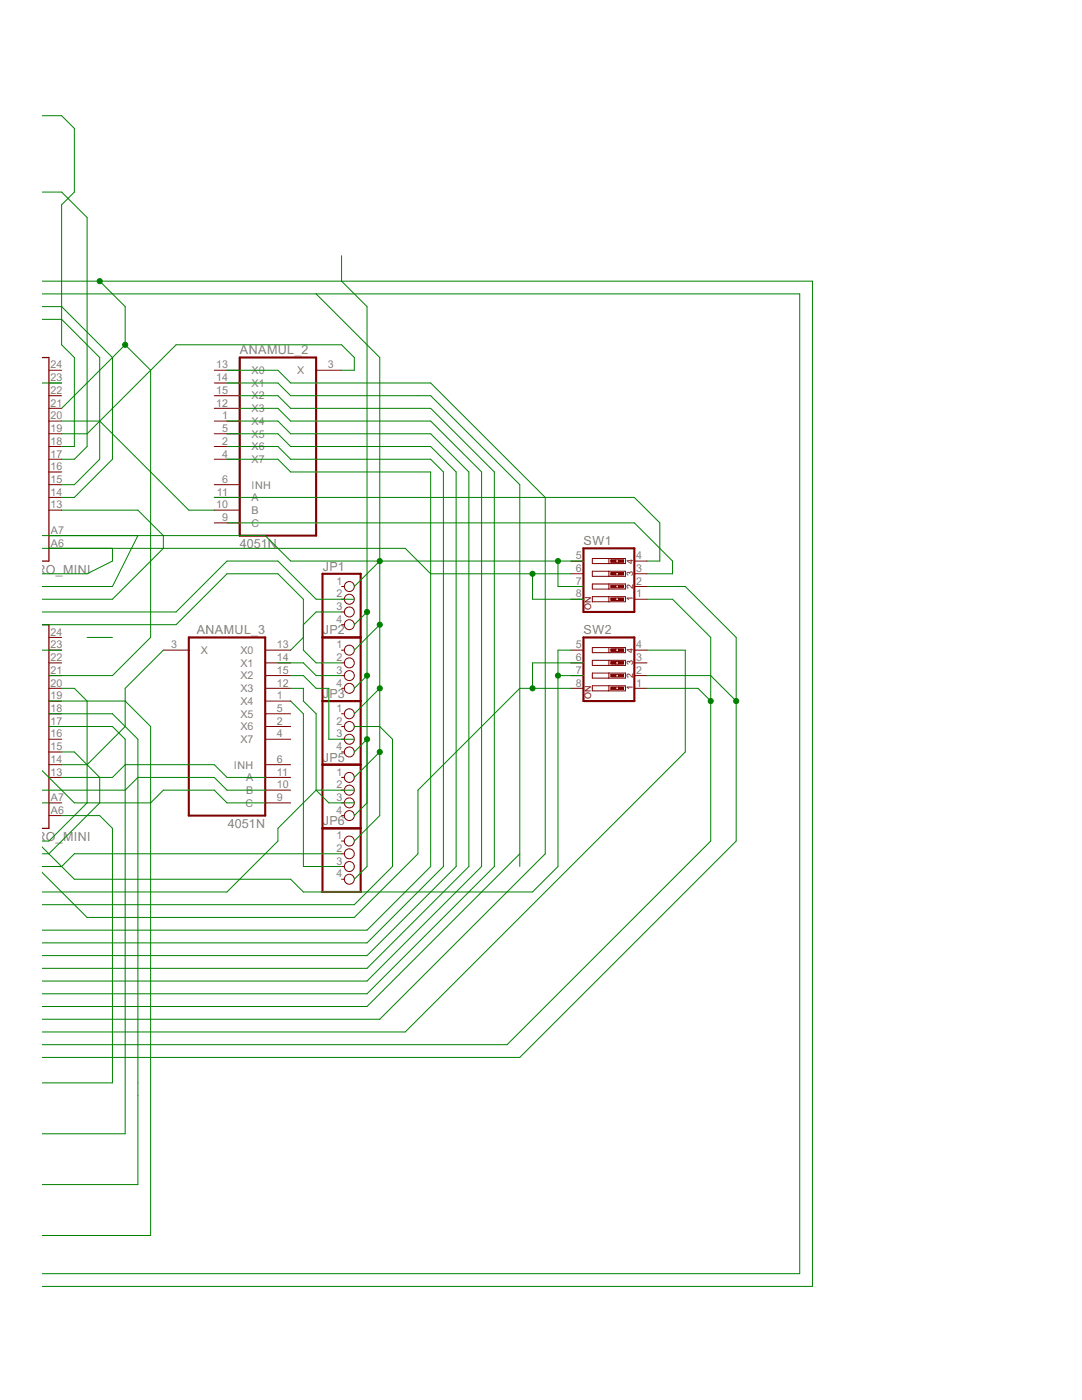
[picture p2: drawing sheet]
<svg xmlns="http://www.w3.org/2000/svg" width="216mm" height="279mm" viewBox="0 0 216 279" stroke-linecap="round" stroke-linejoin="round" font-family="sans-serif">
<path d="M47.8 71.4h15.3v35.5h-15.3zM64.3 114.5h7.7v63.5h-7.7zM116.4 109.4h10.2v12.7h-10.2zM37.7 127.2h15.2v35.6h-15.2zM64.3 127.2h7.7M64.3 139.9h7.7M116.4 127.2h10.2v12.7h-10.2zM64.3 152.6h7.7M64.3 165.3h7.7" fill="none" stroke="#800000" stroke-width=".42"/>
<g fill="none" stroke="#800000" stroke-width=".2">
<path d="M9.8 73.9h2.5M9.8 76.4h2.5M9.8 79h2.5M42.8 73.9h5M42.8 76.4h5M42.8 79h5M63.1 73.9h5.1M9.8 84h2.5M9.8 89.1h2.5M9.8 91.7h2.5M9.8 86.6h2.5M9.8 96.7h2.5"/>
<path d="M9.8 99.3h2.5M9.8 81.5h2.5M9.8 94.2h2.5M42.8 84h5M42.8 89.1h5M42.8 91.7h5M42.8 86.6h5M42.8 96.7h5M42.8 99.3h5M42.8 81.5h5M9.8 101.8h2.5M9.8 106.9h2.5"/>
<path d="M9.8 109.4h2.5M42.8 104.4h5M42.8 101.8h5M68.2 117.1h.5M68.2 119.6h.5M113.9 117.1h2.5M113.9 119.6h2.5M113.9 112h2.5M113.9 114.5h2.5M118.2 111.5h6.6v1h-6.6zM118.2 114h6.6v1h-6.6zM118.2 116.5h6.6v1.1h-6.6z"/>
<path d="M118.2 119.1h6.6v1h-6.6zM121.5 111.5v1M121.5 114v1M121.5 116.5v1.1M121.5 119.1v1M122.9 111.7h.5M122.9 112.2h.5M122.9 114.3h.5M122.9 114.8h.5M122.9 116.8h.5M122.9 117.3h.5M122.9 119.3h.5"/>
<path d="M122.9 119.8h.5M126.6 117.1h2.5M126.6 119.6h2.5M126.6 112h2.5M126.6 114.5h2.5M9.8 139.9h2.5M9.8 137.4h2.5M9.8 129.8h2.5M9.8 127.2h2.5M9.8 132.3h2.5M9.8 134.8h2.5M32.6 129.8h5.1"/>
<path d="M52.9 139.9h5.1M52.9 137.4h5.1M52.9 129.8h5.1M52.9 132.3h5.1M52.9 134.8h5.1M68.2 137.4h.5M68.2 129.8h.5M68.2 132.3h.5M68.2 134.8h.5M68.2 122.1h.5M68.2 124.7h.5M113.9 137.4h2.5"/>
<path d="M113.9 129.8h2.5M113.9 132.3h2.5M113.9 134.8h2.5M118.2 129.2h6.6v1.1h-6.6zM118.2 131.8h6.6v1h-6.6zM118.2 134.3h6.6v1h-6.6zM118.2 136.9h6.6v1h-6.6zM121.5 129.2v1.1M121.5 131.8v1M121.5 134.3v1M121.5 136.9v1M122.9 129.5h.5"/>
<path d="M122.9 130h.5M122.9 132h.5M122.9 132.5h.5M122.9 134.6h.5M122.9 135.1h.5M122.9 137.1h.5M122.9 137.6h.5M126.6 137.4h2.5M126.6 129.8h2.5M126.6 132.3h2.5M126.6 134.8h2.5M9.8 155.2h2.5"/>
<path d="M9.8 152.6h2.5M9.8 150.1h2.5M9.8 147.5h2.5M9.8 145h2.5M9.8 142.5h2.5M52.9 155.2h5.1M52.9 152.6h5.1M52.9 147.5h5.1M52.9 145h5.1M52.9 142.5h5.1M52.9 157.7h5.1M68.2 155.2h.5"/>
<path d="M68.2 150.1h.5M68.2 147.5h.5M68.2 145h.5M68.2 142.5h.5M68.2 157.7h.5M9.8 160.2h2.5M9.8 162.8h2.5M52.9 160.2h5.1M68.2 160.2h.5M68.2 162.8h.5M68.2 167.9h.5M68.2 170.4h.5"/>
<path d="M68.2 172.9h.5M68.2 175.5h.5"/>
<circle cx="69.7" cy="119.6" r=".99"/>
<circle cx="69.7" cy="117.1" r=".99"/>
<circle cx="69.7" cy="122.1" r=".99"/>
<circle cx="69.7" cy="132.3" r=".99"/>
<circle cx="69.7" cy="134.8" r=".99"/>
<circle cx="69.7" cy="137.4" r=".99"/>
<circle cx="69.7" cy="124.7" r=".99"/>
<circle cx="69.7" cy="129.8" r=".99"/>
<circle cx="69.7" cy="157.7" r=".99"/>
<circle cx="69.7" cy="145" r=".99"/>
<circle cx="69.7" cy="147.5" r=".99"/>
<circle cx="69.7" cy="150.1" r=".99"/>
<circle cx="69.7" cy="142.5" r=".99"/>
<circle cx="69.7" cy="155.2" r=".99"/>
<circle cx="69.7" cy="167.9" r=".99"/>
<circle cx="69.7" cy="170.4" r=".99"/>
<circle cx="69.7" cy="160.2" r=".99"/>
<circle cx="69.7" cy="162.8" r=".99"/>
<circle cx="69.7" cy="172.9" r=".99"/>
<circle cx="69.7" cy="175.5" r=".99"/>
</g>
<path d="M8.5 71.4h1.3v40.6h-1.3M8.5 124.7h1.3v40.6h-1.3" fill="none" stroke="#800000" stroke-width=".25"/>
<g fill="#800000" stroke="#800000" stroke-width=".2">
<path d="M121.9 111.7h1v.5h-1z"/>
<path d="M123.4 111.7h1v.5h-1z"/>
<path d="M121.9 114.3h1v.5h-1z"/>
<path d="M123.4 114.3h1v.5h-1z"/>
<path d="M121.9 116.8h1v.5h-1z"/>
<path d="M123.4 116.8h1v.5h-1z"/>
<path d="M121.9 119.3h1v.5h-1z"/>
<path d="M123.4 119.3h1v.5h-1z"/>
<path d="M121.9 129.5h1v.5h-1z"/>
<path d="M123.4 129.5h1v.5h-1z"/>
<path d="M121.9 132h1v.5h-1z"/>
<path d="M123.4 132h1v.5h-1z"/>
<path d="M121.9 134.6h1v.5h-1z"/>
<path d="M123.4 134.6h1v.5h-1z"/>
<path d="M121.9 137.1h1v.5h-1z"/>
<path d="M123.4 137.1h1v.5h-1z"/>
</g>
<g fill="none" stroke="#008000" stroke-width=".2">
<path d="M8.5 38.3h3.8l5.1 5.1v45.7l-2.6 2.6h-2.5M8.5 23.1h3.8l2.5 2.5v12.7l-2.5 2.6v27.9l2.5 2.6v17.7h-2.5M8.5 56.1h153.6v200.6h-153.6M8.5 58.7h151.1v195.5h-151.1M19.9 56.1l5.1 5.1v7.6M63.1 58.7l12.7 12.7v91.4l-5.1 5.1M68.2 51v5.1l5 5.1v111.7l-2.5 2.6M8.5 76.4h3.8M8.5 61.2h3.8l10.1 10.2v20.3l-7.6 7.6h-2.5M8.5 63.7h3.8l7.6 7.7v20.3l-5.1 5h-2.5M25 68.8l-12.7 12.7M25 68.8l5.1 5.1v53.3l-7.7 7.6h-12.6"/>
<path d="M45.3 73.9h10.2l2.5 2.5h27.9l22.9 22.9v71.1l-33 33h-67.3M45.3 76.4h10.2l2.5 2.6h27.9l17.8 17.7v76.2M47.8 79h7.7l2.5 2.5h27.9l12.7 12.7v78.7l-25.4 25.4h-64.7M68.2 73.9h2.5v-2.5l-2.5-2.6h-33.1l-17.7 17.8h-5.1M12.3 84h7.6l17.8 17.8h5.1M42.8 99.3h83.8l5.1 5.1v7.6h-2.6M45.3 84h10.2l2.5 2.6h27.9l7.7 7.6v78.7l-20.4 20.4h-64.7M45.3 86.6h10.2l2.5 2.5h27.9l5.1 5.1v78.7l-17.8 17.8h-64.7M45.3 89.1h10.2l2.5 2.6h27.9l2.6 2.5v78.7l-15.3 15.3h-64.7M45.3 91.7h10.2l2.5 2.5h27.9v78.7l-12.7 12.7h-64.7M47.8 81.5h7.7l2.5 2.5h27.9l10.2 10.2v78.7l-22.9 22.9h-64.7M8.5 109.4h72.4l5 5.1h28"/>
<path d="M8.5 106.9h44.4l5.1 5.1h58.4M12.3 101.8h15.2l5.1 5.1v2.5l-10.2 10.2h-13.9M22.4 109.4v2.6l-5 2.5h-8.9M27.5 106.9l-5.1 10.2h-13.9M45.3 104.4h81.3l7.6 7.6v2.5h-5.1M70.7 119.6h-7.6l-7.6-7.6h-10.2l-10.2 10.1h-26.6M75.8 112l-5.1 5.1M106.3 114.5v5.1h10.1M111.3 112v5.1h5.1M129.1 117.1h7.6l10.2 10.1v40.7l-43.2 43.1h-95.2M129.1 119.6h5.1l7.6 7.6v40.7l-40.6 40.6h-92.7M8.5 124.7h26.6l10.2-10.2h10.2l5 5.1v10.2l2.6 2.5h5.1"/>
<path d="M8.5 129.8h3.8M9.8 139.9h15.2l5.1 5.1v101.6h-21.6M12.3 137.4h2.5l2.6 2.5v20.3l-7.6 7.7h-1.3M17.4 127.2h5M32.6 129.8l-7.6 7.6v7.6l-7.6 7.6h-5.1M55.5 132.3h5l2.6 2.5h5.1M58 134.8h2.5l2.6 2.6h2.5v10.1h5.1M58 137.4h2.5v2.5l2.6 2.6v15.2M58 139.9l2.5 2.6v30.4h7.7M60.5 127.2l-2.5 2.6M68.2 122.1h-5.1l-2.6 2.6M73.2 122.1l-2.5 2.6"/>
<path d="M73.2 134.8l-2.5 2.6M75.8 124.7l-5.1 5.1M75.8 137.4l-5.1 5.1M111.3 134.8h5.1M113.9 129.8h-2.6v43.1l-5 5.1h-45.8l-2.5-2.5h-43.2l-6.3-6.4M113.9 137.4h-10.2l-20.3 20.3v12.7l-12.7 12.7h-53.3l-8.9-8.9M116.4 132.3h-10.1v5.1M129.1 134.8h12.7l5.1 5.1M129.1 129.8h7.6v20.3l-55.8 55.9h-72.4M129.1 137.4h10.2l2.5 2.5M8.5 153.9l6.3 6.3h15.3l2.5-2.5h10.2l2.5 2.5h7.6M8.5 157.7h16.5l2.5-2.5h15.3l2.5 2.5h7.6"/>
<path d="M9.8 145h12.6l2.6 2.5v78.8h-16.5M9.8 142.5h12.6l5.1 5v88.9h-19M12.3 150.1h2.5l5.1 5.1v5l-10.1 10.2h-1.3M12.3 155.2h10.1l2.6-2.6h17.8l2.5 2.6h7.6M63.1 157.7l-7.6 7.6v2.6l-10.2 10.1h-36.8M63.1 157.7l2.5 2.5h5.1M63.1 157.7h7.6M70.7 145h5.1l2.5 2.5v25.4l-7.6 7.7h-62.2M73.2 147.5l-2.5 2.6M75.8 150.1l-5.1 5.1M8.5 160.2h1.3M12.3 162.8h7.6l2.5 2.5v50.8h-13.9"/>
<path d="M68.2 170.4h-53.4l-2.5 2.5h-3.8M73.2 160.2l-2.5 2.6M103.7 170.4l-30.5 30.5h-64.7"/>
</g>
<g fill="#008000" stroke="#008000" stroke-width=".2">
<circle cx="19.9" cy="56.1" r=".51"/>
<circle cx="25" cy="68.8" r=".51"/>
<circle cx="73.2" cy="122.1" r=".51"/>
<circle cx="73.2" cy="134.8" r=".51"/>
<circle cx="73.2" cy="147.5" r=".51"/>
<circle cx="75.8" cy="112" r=".51"/>
<circle cx="75.8" cy="124.7" r=".51"/>
<circle cx="75.8" cy="137.4" r=".51"/>
<circle cx="75.8" cy="150.1" r=".51"/>
<circle cx="141.8" cy="139.9" r=".51"/>
<circle cx="146.9" cy="139.9" r=".51"/>
<circle cx="111.3" cy="112" r=".51"/>
<circle cx="106.3" cy="114.5" r=".51"/>
<circle cx="106.3" cy="137.4" r=".51"/>
<circle cx="111.3" cy="134.8" r=".51"/>
</g>
<g font-size="2.8" fill="#808080">
<text x="47.9" y="70.7">ANAMUL_2</text>
<text x="47.8" y="109.4">4051N</text>
<text x="64.4" y="113.9">JP1</text>
<text x="116.5" y="108.8">SW1</text>
<text x="-.6" y="114.5">INO_PRO_MINI</text>
<text x="39.2" y="126.6">ANAMUL_3</text>
<text x="64.4" y="126.6">JP2</text>
<text x="116.5" y="126.6">SW2</text>
<text x="64.4" y="139.3">J</text>
<text x="65.7" y="139.3">P3</text>
<text x="64.4" y="152">JP5</text>
<text x="-.6" y="167.8">INO_PRO_MINI</text>
<text x="45.5" y="165.3">4051N</text>
<text x="64.4" y="164.7">JP6</text>
</g>
<g font-size="2.4" fill="#808080">
<text x="10.1" y="76.1">23</text>
<text x="10.1" y="73.5">24</text>
<text x="43.1" y="73.5">13</text>
<text x="43.1" y="76.1">14</text>
<text x="50.2" y="74.6">X0</text>
<text x="50.2" y="77.2">X1</text>
<text x="59.3" y="74.6">X</text>
<text x="65.4" y="73.5">3</text>
<text x="10.1" y="83.7">20</text>
<text x="10.1" y="78.6">22</text>
<text x="10.1" y="81.1">21</text>
<text x="43.1" y="81.1">12</text>
<text x="43.1" y="78.6">15</text>
<text x="44.3" y="83.7">1</text>
<text x="50.2" y="82.3">X3</text>
<text x="50.2" y="79.7">X2</text>
<text x="10.1" y="88.8">18</text>
<text x="10.1" y="86.2">19</text>
<text x="44.3" y="88.8">2</text>
<text x="44.3" y="86.2">5</text>
<text x="50.2" y="84.8">X4</text>
<text x="50.2" y="89.9">X6</text>
<text x="50.2" y="87.3">X5</text>
<text x="10.1" y="93.8">16</text>
<text x="10.1" y="91.3">17</text>
<text x="44.3" y="91.3">4</text>
<text x="50.2" y="92.4">X7</text>
<text x="10.1" y="101.5">13</text>
<text x="10.1" y="98.9">14</text>
<text x="10.1" y="96.4">15</text>
<text x="43.1" y="101.5">10</text>
<text x="43.3" y="98.9">11</text>
<text x="44.3" y="96.4">6</text>
<text x="50.2" y="97.5">INH</text>
<text x="50.2" y="100">A</text>
<text x="10.1" y="106.5">A7</text>
<text x="44.3" y="104">9</text>
<text x="50.2" y="105.1">C</text>
<text x="50.2" y="102.6">B</text>
<text x="10.1" y="109.1">A6</text>
<text x="114.9" y="111.6">5</text>
<text x="126.9" y="111.6">4</text>
<text x="67.2" y="116.7">1</text>
<text x="67.2" y="119.2">2</text>
<text x="114.9" y="114.2">6</text>
<text x="114.9" y="116.7">7</text>
<text x="114.9" y="119.2">8</text>
<text x="126.9" y="119.2">1</text>
<text x="126.9" y="116.7">2</text>
<text x="126.9" y="114.2">3</text>
<text x="67.2" y="121.8">3</text>
<text x="67.2" y="124.3">4</text>
<text x="10.1" y="129.4">23</text>
<text x="10.1" y="126.9">24</text>
<text x="10.1" y="131.9">22</text>
<text x="34.2" y="129.4">3</text>
<text x="40.1" y="130.5">X</text>
<text x="48" y="130.5">X0</text>
<text x="55.3" y="129.4">13</text>
<text x="55.3" y="131.9">14</text>
<text x="67.2" y="129.4">1</text>
<text x="67.2" y="131.9">2</text>
<text x="114.9" y="129.4">5</text>
<text x="114.9" y="131.9">6</text>
<text x="126.9" y="131.9">3</text>
<text x="126.9" y="129.4">4</text>
<text x="10.1" y="137">20</text>
<text x="10.1" y="134.5">21</text>
<text x="48" y="133.1">X1</text>
<text x="48" y="135.6">X2</text>
<text x="55.3" y="137">12</text>
<text x="55.3" y="134.5">15</text>
<text x="67.2" y="134.5">3</text>
<text x="67.2" y="137">4</text>
<text x="114.9" y="134.5">7</text>
<text x="114.9" y="137">8</text>
<text x="126.9" y="137">1</text>
<text x="126.9" y="134.5">2</text>
<text x="10.1" y="142.1">18</text>
<text x="10.1" y="139.6">19</text>
<text x="48" y="140.7">X4</text>
<text x="48" y="143.2">X5</text>
<text x="48" y="138.1">X3</text>
<text x="55.3" y="139.6">1</text>
<text x="55.3" y="142.1">5</text>
<text x="67.2" y="142.1">1</text>
<text x="10.1" y="149.7">15</text>
<text x="10.1" y="147.2">16</text>
<text x="10.1" y="144.6">17</text>
<text x="48" y="145.8">X6</text>
<text x="48" y="148.3">X7</text>
<text x="55.3" y="144.6">2</text>
<text x="55.3" y="147.2">4</text>
<text x="67.2" y="144.6">2</text>
<text x="67.2" y="147.2">3</text>
<text x="67.2" y="149.7">4</text>
<text x="10.1" y="154.8">13</text>
<text x="10.1" y="152.3">14</text>
<text x="46.7" y="153.4">INH</text>
<text x="49.1" y="155.9">A</text>
<text x="55.3" y="152.3">6</text>
<text x="55.3" y="154.8">11</text>
<text x="67.2" y="154.8">1</text>
<text x="10.1" y="159.9">A7</text>
<text x="49" y="161">C</text>
<text x="49.1" y="158.5">B</text>
<text x="55.3" y="159.9">9</text>
<text x="55.3" y="157.3">10</text>
<text x="67.2" y="157.3">2</text>
<text x="67.2" y="159.9">3</text>
<text x="10.1" y="162.4">A6</text>
<text x="67.2" y="162.4">4</text>
<text x="67.2" y="167.5">1</text>
<text x="67.2" y="170">2</text>
<text x="67.2" y="172.6">3</text>
<text x="67.2" y="175.1">4</text>
</g>
<g font-size="2" fill="#800000">
<text x="126.3" y="112.5" transform="rotate(-90 126.3 112.5)">4</text>
<text x="126.3" y="119.9" transform="rotate(-90 126.3 119.9)">1</text>
<text x="126.3" y="117.6" transform="rotate(-90 126.3 117.6)">2</text>
<text x="126.3" y="115" transform="rotate(-90 126.3 115)">3</text>
<text x="117.9" y="121.7" transform="rotate(-90 117.9 121.7)">ON</text>
<text x="126.3" y="130.3" transform="rotate(-90 126.3 130.3)">4</text>
<text x="126.3" y="137.6" transform="rotate(-90 126.3 137.6)">1</text>
<text x="126.3" y="135.3" transform="rotate(-90 126.3 135.3)">2</text>
<text x="126.3" y="132.8" transform="rotate(-90 126.3 132.8)">3</text>
<text x="117.9" y="139.5" transform="rotate(-90 117.9 139.5)">ON</text>
</g>
</svg>
